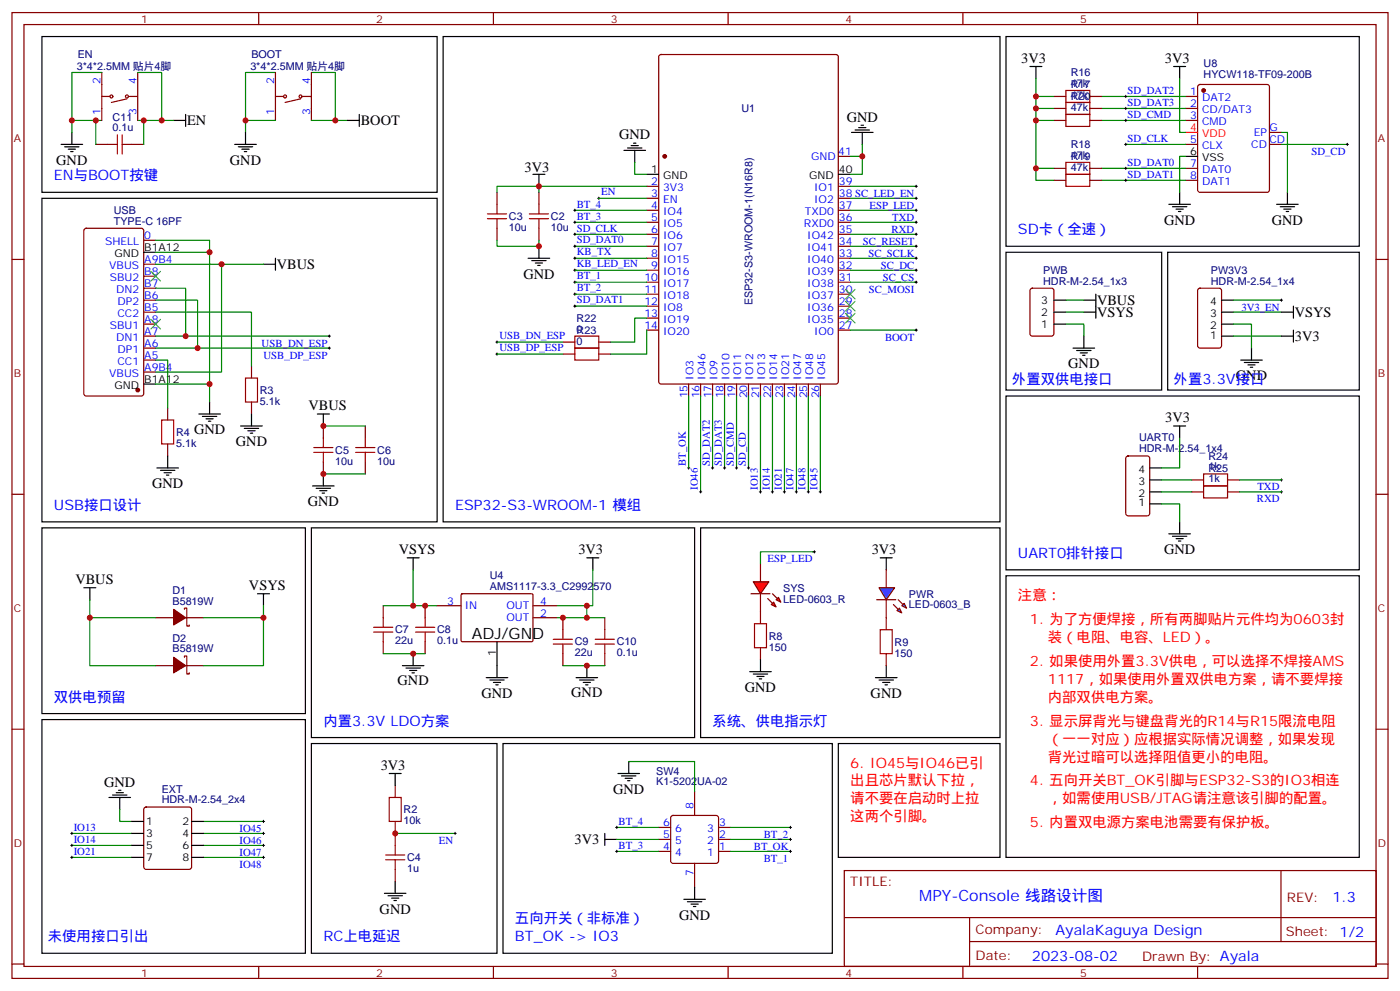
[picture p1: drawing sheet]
<svg xmlns="http://www.w3.org/2000/svg" width="412mm" height="292mm" viewBox="0 0 412 292" stroke-linecap="round" stroke-linejoin="round" font-family="sans-serif">
<g fill="none" stroke="#870000" stroke-width=".35">
<path d="M3.5 3.7h405.4v284.3h-405.4zM7.1 7.2h398.2v277.3h-398.2zM76.2 3.7v3.5M145.3 3.7v3.5M194.3 16.3l.4-.2h51.5l.7 .4v95.9l-.4 .6-51.8 .1-.6-.5-.1-95.8zM214.5 3.7v3.5M283.6 3.7v3.5M352.8 3.7v3.5M30 21.3v14.2M30 28.4h2.5M37.4 29.1l-4.6 1.1M38.1 28.4h2.5"/>
<path d="M40.6 21.3v14.2M81.1 28.4h2.5M81.1 21.3v14.2M88.5 29.1l-4.5 1.1M89.3 28.4h2.4M91.7 21.3v14.2M146.4 56.6v3.5M158.7 56.6v3.5M190.5 54.9h3.5M190.5 58.4h3.5M246.9 54.9h3.6M246.9 58.4h3.6"/>
<path d="M246.9 46h3.6M3.5 76.4h3.6M24.9 67.4l.5-.2h16.2l.7 .4v48.3l-.4 .6-16.5 .1-.7-.5v-48.2zM42.3 77.8h3.6M42.3 70.7h3.6M146.4 67.2v3.5M158.7 67.2v3.5M190.5 61.9h3.5M190.5 65.4h3.5M190.5 69h3.5M190.5 72.5h3.5M190.5 76h3.5"/>
<path d="M190.5 79.6h3.5M246.9 61.9h3.6M246.9 65.4h3.6M246.9 69h3.6M246.9 72.5h3.6M246.9 76h3.6M246.9 79.6h3.6M405.3 76.4h3.6M42.3 99h3.6M42.3 95.4h3.6M42.3 91.9h3.6M42.3 88.4h3.6"/>
<path d="M42.3 84.8h3.6M42.3 81.3h3.6M190.5 83.1h3.5M190.5 86.6h3.5M190.5 90.1h3.5M190.5 93.7h3.5M190.5 97.2h3.5M246.9 83.1h3.6M246.9 86.6h3.6M246.9 90.1h3.6M246.9 93.7h3.6M246.9 97.2h3.6"/>
<path d="M303.6 85l.5-.2h5.6l.7 .5v12.9l-.4 .7-5.9 .1-.7-.5v-13zM353 85l.5-.2h5.6l.7 .5v16.5l-.4 .6-5.9 .1-.7-.5v-16.5zM42.3 109.5h3.6M42.3 106h3.6M42.3 102.5h3.6M74.1 107.8v3.5M74.1 118.4v3.5M202.8 113.1v3.5M206.4 113.1v3.5M209.9 113.1v3.5M213.4 113.1v3.5M217 113.1v3.5"/>
<path d="M220.5 113.1v3.5M224 113.1v3.5M227.5 113.1v3.5M231.1 113.1v3.5M234.6 113.1v3.5M238.1 113.1v3.5M241.7 113.1v3.5M49.4 120.1v3.5M49.4 130.7v3.5M331.8 134.4l.5-.2h5.7l.6 .5 .1 16.5-.5 .6-5.9 .1-.6-.5-.1-16.5zM3.5 145.5h3.6M405.3 145.5h3.6"/>
<path d="M54.3 179.4v-.4h.7v5.3h.7v-.3M128.8 178.3h7M135.9 175l.3-.2h20.6l.2 .4-.1 13.5-.3 .2h-20.6l-.2-.3zM157 178.3h7M45.9 181.9h5.3M45.9 196h5.3M54.3 193.5v-.4h.7v5.3h.7v-.3M54.7 181.9h5.3M54.7 196h5.3M157 181.9h7M261.1 181.9v3.5M261.1 192.4v3.6"/>
<path d="M3.5 214.7h3.6M405.3 214.7h3.6M116.4 231.2v3.6M116.4 241.8v7.1M116.4 255.9v3.6M248.7 256.3h156.6v28.2h-156.6zM377.3 256.3v20.9M248.7 270.1h156.5M285.6 277.2h119.6M285.6 270.1v14.2M3.5 283.8h3.6M76.2 284.5v3.5"/>
<path d="M145.3 284.5v3.5M214.5 284.5v3.5M283.6 284.5v3.5M352.8 284.5v3.5M405.3 283.8h3.6"/>
<circle cx="32.8" cy="28.4" r=".44"/>
<circle cx="37.4" cy="28.4" r=".44"/>
<circle cx="84" cy="28.4" r=".44"/>
<circle cx="88.5" cy="28.4" r=".44"/>
</g>
<g fill="#870000" stroke="#870000" stroke-width=".35">
<path d="M51.2 179.4l3.5 2.5-3.5 2.1z"/>
<path d="M51.2 193.5l3.5 2.5-3.5 2.1z"/>
<circle cx="195.8" cy="46" r=".53"/>
<circle cx="40.6" cy="114.8" r=".53"/>
</g>
<g fill="none" stroke="#000" stroke-width=".35">
<path d="M21.2 39v3.5M51.2 35.5h3.5M54.7 33.7v3.5M72.3 39v3.5M102.3 35.5h3.5M105.8 33.7v3.5M250.8 39h6.4M251.9 38.3h4.2M252.9 37.6h2.2M253.6 36.9h.8M254 39v3.5M18 42.5h6.3"/>
<path d="M19 43.2h4.3M20.1 43.9h2.1M20.8 44.6h.7M69.1 42.5h6.4M70.2 43.2h4.2M71.3 43.9h2.1M72 44.6h.7M157 51.3h3.5M158.7 51.3v3.6M183.8 44.3h6.3M184.9 43.6h4.2M185.9 42.9h2.1"/>
<path d="M186.6 42.2h.7M187 44.3v3.5M190.5 51.3h3.5M246.9 51.3h3.6M42.3 74.3h3.6M77.6 77.8h3.5M81.1 76v3.6M155.6 76h6.3M156.6 76.7h4.3M157.7 77.4h2.1M158.4 78.1h.7M158.7 72.5v3.5"/>
<path d="M310.4 95.4h3.6M310.4 91.9h3.6M310.4 88.4h3.6M319.3 91.9h3.5M319.3 88.4h3.5M319.3 99v3.5M322.8 86.6v7.1M359.8 99h3.6M359.8 95.4h3.6M359.8 91.9h3.6M359.8 88.4h3.6M377.5 99h3.5"/>
<path d="M377.5 91.9h3.5M381 90.1v3.6M381 97.2v3.5M42.3 113.1h3.6M61.7 118.4v3.5M316.1 102.5h6.3M317.1 103.2h4.3M318.2 103.9h2.1M318.9 104.6h.7M365.5 106h6.3M366.5 106.7h4.3M367.6 107.4h2.1"/>
<path d="M368.3 108.1h.7M368.7 102.5v3.5M46.2 137.8h6.4M47.3 138.5h4.2M48.3 139.2h2.1M49 139.9h.7M49.4 134.2v3.6M58.6 121.9h6.3M59.6 122.6h4.3M60.7 123.3h2.1M61.4 124h.7M70.9 125.4h6.4"/>
<path d="M72 126.1h4.2M73 126.8h2.1M73.7 127.5h.7M74.1 121.9v3.5M338.7 137.8h3.5M345.7 125.4h3.5M347.5 125.4v3.5M338.7 148.3h3.5M338.7 144.8h3.5M338.7 141.3h3.5M344.3 157.2h6.4M345.4 157.9h4.2"/>
<path d="M346.4 158.6h2.1M347.1 159.3h.7M347.5 153.6v3.6M24.7 173h3.5M26.5 173v3.6M75.8 174.8h3.6M77.6 174.8v3.5M119.9 164.2h3.6M121.7 164.2v3.5M172.9 164.2h3.5M174.6 164.2v3.5M259.3 164.2h3.5"/>
<path d="M261.1 164.2v3.5M143.2 199.5h6.4M146.4 188.9v10.6M257.9 199.5h6.3M261.1 196v3.5M144.3 200.2h4.2M145.3 200.9h2.2M146 201.6h.8M258.9 200.2h4.3M260 200.9h2.1M260.7 201.6h.7M114.7 227.7h3.5"/>
<path d="M116.4 227.7v3.5M116.4 259.5v3.5M113.2 263h6.4M114.3 263.7h4.2M115.4 264.4h2.1M116.1 265.1h.7"/>
</g>
<g fill="none" stroke="#008700" stroke-width=".35">
<path d="M30 35.5h-8.8v3.5M30 21.3h-8.8v14.2M40.6 21.3h7v14.2M40.6 35.5h10.6M81.1 21.3h-8.8v14.2M81.1 35.5h-8.8v3.5M91.7 21.3h7.1v14.2M91.7 35.5h10.6M158.7 54.9v1.7M176.4 58.4h14.1M187 47.8v3.5h3.5M250.5 46h3.5"/>
<path d="M254 42.5v8.8h-3.5M45.9 70.7h15.8v42.4M45.9 74.3h15.8M45.9 77.8h31.7M65.3 77.8v31.7h-19.4M146.4 70.7v1.8h12.3v-1.8M169.3 76h21.2M169.3 79.6h21.2M250.5 61.9h19.4M250.5 65.4h19.4M45.9 84.8h8.8v14.2h-8.8M45.9 88.4h12.3v14.1h-12.3"/>
<path d="M45.9 91.9h28.2v15.9M54.7 99h42.3M250.5 97.2h19.4M314 95.4h5.3v3.6M314 88.4h5.3M314 91.9h5.3M363.4 95.4h5.3v7.1M363.4 99h14.1M363.4 88.4h14.1M363.4 91.9h14.1M45.9 113.1h15.8v5.3M45.9 106h3.5v14.1"/>
<path d="M58.2 102.5h38.8M347.5 128.9v8.9h-5.3M342.2 148.3h5.3v5.3M26.5 176.6v5.3h19.4M77.6 178.3v3.6h-17.6M121.7 167.7v10.6h7.1M172.9 178.3v3.6h-8.9M174.6 167.7v10.6h-10.6M26.5 181.9v14.1h19.4M77.6 181.9v14.1h-17.6M116.4 245.4h17.7"/>
</g>
<path d="M44.4 79.9l2.9 2.8M47.3 79.9l-2.9 2.8M44.4 94l2.9 2.8M47.3 94l-2.9 2.8" fill="none" stroke="#3c3" stroke-width=".35"/>
<g fill="none" stroke="#a10000" stroke-width=".35">
<path d="M143.6 64.4h5.6M143.6 63h5.6M146.4 60.1v2.9M146.4 64.4v2.8M155.9 64.4h5.7M155.9 63h5.7M158.7 60.1v2.9M158.7 64.4v2.8M72.3 111.3h3.5v7.1h-3.5zM47.6 123.6h3.6v7.1h-3.6zM259.3 185.4h3.5v7h-3.5zM114.7 234.8h3.5v7h-3.5z"/>
<path d="M113.6 251.7h5.6M113.6 253.1h5.6M116.4 248.9v2.8M116.4 253.1v2.8"/>
</g>
<g fill="none" stroke="#000" stroke-width=".29">
<path d="M176 58.4h.7M176.4 58v.7M169 76h.7M169 79.6h.7M169.3 75.7v.7M169.3 79.2v.7M269.5 61.9h.7M269.5 65.4h.7M269.9 61.6v.7M269.9 65.1v.7M96.7 99h.7M97 98.6v.7"/>
<path d="M269.5 97.2h.7M269.9 96.8v.7M377.1 88.4h.7M377.5 88v.7M96.7 102.5h.7M97 102.1v.7M146 100.7h.8M146 104.2h.8M146.4 100.4v.7M146.4 103.9v.7M377.1 144.8h.7M377.1 141.3h.7"/>
<path d="M377.5 140.9v.7M377.5 144.5v.7M133.7 245.4h.7M134.1 245v.7"/>
</g>
<g fill="#f00" stroke="#870000" stroke-width=".35">
<path d="M221.9 171.3h4.6l-2.5 3.5z"/>
<path d="M221.2 174.8h5.6z"/>
</g>
<g fill="#870000" stroke="#870000" stroke-width=".35">
<path d="M227.5 174.8l1.5 1.4z"/>
<path d="M226.1 176.2l1.4 1.4z"/>
</g>
<g fill="#f00" stroke="#870000" stroke-width=".35">
<path d="M228.6 176.6l.7-.7 .7 1.4z"/>
<path d="M227.2 178l.7-.7 .7 1.4z"/>
</g>
<path d="M224 166v5.3M224 174.8v8.8M224 190.7v3.5" fill="none" stroke="#870000" stroke-width=".35"/>
<path d="M222.2 183.6h3.6v7.1h-3.6z" fill="none" stroke="#a10000" stroke-width=".35"/>
<path d="M220.8 197.7h6.4M221.9 198.4h4.2M223 199.1h2.1M223.7 199.8h.7M224 194.2v3.5" fill="none" stroke="#000" stroke-width=".35"/>
<path d="M250.5 58.4h19.4M239.9 162.5h-15.9v3.5" fill="none" stroke="#008700" stroke-width=".35"/>
<path d="M269.5 58.4h.7M269.9 58v.7M239.5 162.5h.7M239.9 162.1v.7" fill="none" stroke="#000" stroke-width=".29"/>
<path d="M258.9 173h4.6l-2.4 3.6z" fill="#09f" stroke="#870000" stroke-width=".35"/>
<path d="M258.2 176.6h5.7z" fill="#f00" stroke="#870000" stroke-width=".35"/>
<g fill="#870000" stroke="#870000" stroke-width=".35">
<path d="M264.6 176.6l1.4 1.4z"/>
<path d="M263.2 178l1.4 1.4z"/>
</g>
<g fill="#09f" stroke="#870000" stroke-width=".35">
<path d="M265.6 178.3l.7-.7 .8 1.4z"/>
<path d="M264.2 179.7l.7-.7 .7 1.4z"/>
</g>
<g fill="none" stroke="#870000" stroke-width=".35">
<path d="M310.4 28.4h3.6M310.4 31.9h3.6M310.4 35.5h3.6M321 28.4h3.6M321 31.9h3.6M321 35.5h3.6M349.2 28.4h3.6M349.2 31.9h3.6M349.2 35.5h3.6M353 25.1l.5-.2h19.7l.7 .4v30.6l-.4 .7h-20l-.7-.4v-30.6zM373.9 39h3.6M28.2 42.5h3.5"/>
<path d="M38.8 42.5h3.5M310.4 49.6h3.6M310.4 53.1h3.6M321 49.6h3.6M321 53.1h3.6M349.2 42.5h3.6M349.2 49.6h3.6M349.2 53.1h3.6M373.9 42.5h3.6M165.8 100.7h3.5M165.8 104.2h3.5M176.4 100.7h3.5"/>
<path d="M176.4 104.2h3.5M95.2 125.4v3.5M95.2 136v3.5M107.6 125.4v3.5M107.6 136v3.5M351 141.3h3.5M351 144.8h3.5M361.6 141.3h3.5M361.6 144.8h3.5M112.9 178.3v3.6M125.2 178.3v3.6M261.1 167.7v5.3"/>
<path d="M261.1 176.6v5.3M112.9 188.9v3.5M125.2 188.9v3.5M165.8 181.9v3.5M165.8 192.4v3.6M178.2 181.9v3.5M178.2 192.4v3.6M42.6 237.8l.4-.2h12.7l.5 .2 .2 .5v16.9l-.2 .5-.5 .2h-12.7l-.5-.2-.2-.5v-16.9zM204.6 233v7.1M194 250.6h3.6M194 247.1h3.6M194 243.6h3.6"/>
<path d="M197.8 240.3l.5-.2h12.7l.5 .2 .2 .5v12.7l-.3 .5-.4 .2h-12.7l-.5-.3-.2-.4v-12.7zM204.6 254.2v7M211.7 250.6h3.5M211.7 247.1h3.5M211.7 243.6h3.5"/>
</g>
<g fill="none" stroke="#008700" stroke-width=".35">
<path d="M28.2 35.5v7M42.3 35.5v7M305.2 23.1v30h5.2M305.2 35.5h5.2M305.2 31.9h5.2M305.2 28.4h5.2M324.6 31.9h24.6M324.6 28.4h24.6M324.6 35.5h24.6M347.5 23.1v15.9h1.7M377.5 39h1.7v17.6M190.5 54.9h-44.1v1.7"/>
<path d="M250.5 54.9h19.4M305.2 49.6h5.2M324.6 49.6h24.6M324.6 53.1h24.6M331.6 42.5h17.6M349.2 46h-1.7v10.6M377.5 42.5h19.4M169.3 72.5h21.2M169.3 69h21.2M169.3 61.9h21.2M169.3 65.4h21.2M250.5 72.5h19.4"/>
<path d="M250.5 79.6h19.4M250.5 76h19.4M250.5 69h19.4M169.3 83.1h21.2M169.3 86.6h21.2M169.3 90.1h21.2M190.5 97.2v7h-10.6M190.5 93.7h-3.5v7h-7.1M250.5 83.1h19.4M146.4 100.7h19.4M146.4 104.2h19.4M202.8 116.6v21.2"/>
<path d="M206.4 116.6v28.2M209.9 116.6v21.2M213.4 116.6v21.2M217 116.6v21.2M220.5 116.6v21.2M224 116.6v28.2M227.5 116.6v28.2M231.1 116.6v28.2M234.6 116.6v28.2M238.1 116.6v28.2M241.7 116.6v28.2M95.2 125.4h12.4"/>
<path d="M95.2 139.5h12.4M342.2 144.8h8.8M342.2 141.3h8.8M365.1 144.8h12.4M365.1 141.3h12.4M112.9 178.3h8.8M112.9 192.4h12.3M165.8 196h12.4M172.9 181.9h5.3M35.3 238.3v3.5h3.5M185.2 224.2h19.4v8.8M21.2 245.4h17.6"/>
<path d="M21.2 248.9h17.6M21.2 252.4h17.6M60 245.4h17.6M60 248.9h17.6M60 252.4h17.6M60 241.8h17.6M181.7 247.1h12.3M181.7 243.6h12.3M181.7 250.6h12.3M215.2 247.1h17.6M215.2 243.6h17.6M215.2 250.6h17.6"/>
</g>
<g fill="none" stroke="#000" stroke-width=".29">
<path d="M331.3 35.5h.7M331.3 28.4h.7M331.3 31.9h.7M331.6 28v.8M331.6 31.6v.7M331.6 35.1v.7M269.5 54.9h.7M269.9 54.5v.7M331.3 42.5h.7M331.3 49.6h.7M331.3 53.1h.7M331.6 42.2v.7"/>
<path d="M331.6 49.2v.7M331.6 52.7v.7M396.5 42.5h.7M396.9 42.2v.7M169 72.5h.7M169 69h.7M169 65.4h.7M169 61.9h.7M169.3 61.6v.7M169.3 65.1v.7M169.3 68.6v.7M169.3 72.1v.7"/>
<path d="M269.5 72.5h.7M269.5 79.6h.7M269.5 76h.7M269.5 69h.7M269.9 68.6v.7M269.9 72.1v.7M269.9 75.7v.7M269.9 79.2v.7M169 83.1h.7M169 86.6h.7M169 90.1h.7M169.3 82.7v.7"/>
<path d="M169.3 86.3v.7M169.3 89.8v.7M269.5 83.1h.7M269.9 82.7v.7M202.5 137.8h.7M202.8 137.4v.7M209.5 137.8h.8M209.9 137.4v.7M213.1 137.8h.7M213.4 137.4v.7M216.6 137.8h.7M217 137.4v.7"/>
<path d="M220.1 137.8h.7M220.5 137.4v.7M206 144.8h.7M206.4 144.5v.7M223.7 144.8h.7M224 144.5v.7M227.2 144.8h.7M227.5 144.5v.7M230.7 144.8h.7M231.1 144.5v.7M234.2 144.8h.7M234.6 144.5v.7"/>
<path d="M237.8 144.8h.7M238.1 144.5v.7M241.3 144.8h.7M241.7 144.5v.7M20.8 245.4h.7M20.8 248.9h.7M20.8 252.4h.7M21.2 245v.7M21.2 248.5v.7M21.2 252.1v.7M77.3 245.4h.7M77.3 248.9h.7"/>
<path d="M77.3 252.4h.7M77.3 241.8h.7M77.6 241.5v.7M77.6 245v.7M77.6 248.5v.7M77.6 252.1v.7M181.3 250.6h.7M181.3 243.6h.7M181.7 243.2v.7M181.7 250.3v.7M232.5 247.1h.7M232.5 250.6h.7"/>
<path d="M232.5 243.6h.7M232.8 243.2v.7M232.8 246.8v.7M232.8 250.3v.7"/>
</g>
<path d="M249.1 85.2l2.8 2.8M249.1 92.3l2.8 2.8M249.1 88.7l2.8 2.8M251.9 85.2l-2.8 2.8M251.9 92.3l-2.8 2.8M251.9 88.7l-2.8 2.8" fill="none" stroke="#3c3" stroke-width=".35"/>
<g fill="none" stroke="#000" stroke-width=".35">
<path d="M12.3 10.8h116.5v45.8h-116.5zM130.5 10.8h164.1v142.8h-164.1zM296.3 10.8h104.1v61.7h-104.1zM303.4 19.6h3.5M305.2 19.6v3.5M345.7 19.6h3.5M347.5 19.6v3.5M12.3 58.4h116.5v95.2h-116.5zM347.5 56.6v3.5M349.2 46h3.6M379.2 56.6v3.5M296.3 74.3h45.9v40.5h-45.9z"/>
<path d="M344 74.3h56.4v40.5h-56.4zM344.3 60.1h6.4M345.4 60.9h4.2M346.4 61.6h2.1M347.1 62.3h.7M376.1 60.1h6.3M377.1 60.9h4.3M378.2 61.6h2.1M378.9 62.3h.7M296.3 116.6h104.1v51.1h-104.1zM93.5 121.9h3.5M95.2 121.9v3.5"/>
<path d="M95.2 139.5v3.6M12.3 155.4h77.7v54.7h-77.7zM91.7 155.4h112.9v61.7h-112.9zM92.1 143.1h6.3M93.1 143.8h4.3M94.2 144.5h2.1M94.9 145.2h.7M206.4 155.4h88.2v61.7h-88.2zM296.3 169.5h104.1v82.9h-104.1zM118.5 196h6.4M119.6 196.7h4.2M120.6 197.4h2.2"/>
<path d="M121.4 198.1h.7M121.7 192.4v3.6M169.7 199.5h6.3M172.9 196v3.5M12.3 211.8h77.7v68.8h-77.7zM91.7 218.9h54.7v61.7h-54.7zM148.2 218.9h97v61.7h-97zM170.7 200.2h4.3M171.8 200.9h2.1M172.5 201.6h.7M246.9 218.9h47.7v33.5h-47.7zM32.1 234.8h6.4"/>
<path d="M33.2 234.1h4.2M34.2 233.4h2.1M34.9 232.7h.7M35.3 234.8v3.5M182 227.7h6.4M183.1 228.4h4.2M184.1 229.1h2.2M184.9 229.8h.7M185.2 224.2v3.5M38.8 241.8h3.5M38.8 245.4h3.5M38.8 248.9h3.5"/>
<path d="M38.8 252.4h3.5M56.4 241.8h3.6M56.4 245.4h3.6M56.4 248.9h3.6M56.4 252.4h3.6M178.2 247.1h3.5M178.2 245.4v3.5M201.4 264.8h6.4M202.5 265.5h4.2M203.6 266.2h2.1M204.3 266.9h.7M204.6 261.2v3.6"/>
</g>
<circle cx="354.5" cy="26.6" r=".53" fill="#870000" stroke="#870000" stroke-width=".35"/>
<path d="M349.2 39h3.6" fill="none" stroke="#f00" stroke-width=".35"/>
<g fill="none" stroke="#a10000" stroke-width=".35">
<path d="M34.6 39.7v5.6M36 39.7v5.6M314 26.6h7v3.6h-7zM314 30.2h7v3.5h-7zM314 33.7h7v3.5h-7zM31.7 42.5h2.9M36 42.5h2.8M314 47.8h7v3.5h-7zM314 51.3h7v3.6h-7zM169.3 99h7.1v3.5h-7.1zM169.3 102.5h7.1v3.5h-7.1zM92.4 133.2h5.7"/>
<path d="M92.4 131.8h5.7M95.2 128.9v2.9M95.2 133.2v2.8M104.8 133.2h5.6M104.8 131.8h5.6M107.6 128.9v2.9M107.6 133.2v2.8M354.5 139.5h7.1v3.6h-7.1zM354.5 143.1h7.1v3.5h-7.1zM110.1 186.1h5.6M110.1 184.7h5.6M112.9 181.9v2.8"/>
<path d="M112.9 186.1v2.8M122.4 186.1h5.7M122.4 184.7h5.7M125.2 181.9v2.8M125.2 186.1v2.8M163 189.6h5.6M163 188.2h5.6M165.8 185.4v2.8M165.8 189.6v2.8M175.3 189.6h5.7M175.3 188.2h5.7M178.2 185.4v2.8"/>
<path d="M178.2 189.6v2.8"/>
</g>
<g fill="#c00">
<circle cx="254" cy="46" r=".88"/>
<circle cx="47.6" cy="35.5" r=".88"/>
<circle cx="61.7" cy="113.1" r=".88"/>
<circle cx="65.3" cy="77.8" r=".88"/>
<circle cx="58.2" cy="102.5" r=".88"/>
<circle cx="21.2" cy="35.5" r=".88"/>
<circle cx="72.3" cy="35.5" r=".88"/>
<circle cx="98.8" cy="35.5" r=".88"/>
<circle cx="172.9" cy="178.3" r=".88"/>
<circle cx="61.7" cy="74.3" r=".88"/>
<circle cx="54.7" cy="99" r=".88"/>
<circle cx="77.6" cy="181.9" r=".88"/>
<circle cx="26.5" cy="181.9" r=".88"/>
<circle cx="116.4" cy="245.4" r=".88"/>
<circle cx="158.8" cy="72.5" r=".88"/>
<circle cx="305.2" cy="49.6" r=".88"/>
<circle cx="305.2" cy="35.5" r=".88"/>
<circle cx="305.2" cy="31.9" r=".88"/>
<circle cx="305.2" cy="28.4" r=".88"/>
<circle cx="95.3" cy="139.5" r=".88"/>
<circle cx="125.2" cy="178.3" r=".88"/>
<circle cx="165.8" cy="181.9" r=".88"/>
<circle cx="172.9" cy="181.9" r=".88"/>
<circle cx="121.7" cy="178.3" r=".88"/>
<circle cx="121.7" cy="192.4" r=".88"/>
<circle cx="172.9" cy="196" r=".88"/>
<circle cx="42.3" cy="35.5" r=".88"/>
<circle cx="28.2" cy="35.5" r=".88"/>
<circle cx="95.3" cy="125.4" r=".88"/>
<circle cx="158.8" cy="54.9" r=".88"/>
</g>
<text font-size="4.6" x="139" y="188.2">ADJ/GND</text>
<text font-size="4.6" fill="#00f" x="270.8" y="265.3">MPY-Console 线路设计图</text>
<g font-size="4.2">
<text x="300.8" y="18.5">3V3</text>
<text x="343.1" y="18.5">3V3</text>
<text x="249.4" y="35.8">GND</text>
<text x="55.1" y="36.8">EN</text>
<text x="106.3" y="36.8">BOOT</text>
<text x="182.4" y="41.1">GND</text>
<text x="16.6" y="48.5">GND</text>
<text x="67.7" y="48.5">GND</text>
<text x="154.5" y="50.6">3V3</text>
<text x="342.9" y="66.2">GND</text>
<text x="374.6" y="66.2">GND</text>
<text x="81.6" y="79.2">VBUS</text>
<text x="154.2" y="82">GND</text>
<text x="323.1" y="89.8">VBUS</text>
<text x="323.1" y="93.3">VSYS</text>
<text x="381.4" y="93.3">VSYS</text>
<text x="381.4" y="100.3">3V3</text>
<text x="314.7" y="108.5">GND</text>
<text x="364.1" y="112">GND</text>
<text x="90.9" y="120.8">VBUS</text>
<text x="343.2" y="124.4">3V3</text>
<text x="57.1" y="127.9">GND</text>
<text x="69.5" y="131.4">GND</text>
<text x="44.8" y="143.8">GND</text>
<text x="90.7" y="149">GND</text>
<text x="117.4" y="163.2">VSYS</text>
<text x="170.4" y="163.2">3V3</text>
<text x="256.8" y="163.2">3V3</text>
<text x="342.9" y="163.2">GND</text>
<text x="22.2" y="172">VBUS</text>
<text x="73.3" y="173.7">VSYS</text>
<text x="117.1" y="201.6">GND</text>
<text x="219.4" y="203.7">GND</text>
<text x="141.8" y="205.5">GND</text>
<text x="168.3" y="205.1">GND</text>
<text x="256.5" y="205.5">GND</text>
<text x="112.2" y="226.7">3V3</text>
<text x="30.7" y="231.6">GND</text>
<text x="180.6" y="233.8">GND</text>
<text x="169.3" y="248.6">3V3</text>
<text x="111.8" y="269">GND</text>
<text x="200" y="270.8">GND</text>
</g>
<g font-size="4.2" fill="#00f">
<text x="15.9" y="53.1">EN与BOOT按键</text>
<text x="299.9" y="69">SD卡（全速）</text>
<text x="298.1" y="113.1">外置双供电接口</text>
<text x="345.7" y="113.1">外置3.3V接口</text>
<text x="15.9" y="150.1">USB接口设计</text>
<text x="134.1" y="150.1">ESP32-S3-WROOM-1 模组</text>
<text x="299.9" y="164.2">UART0排针接口</text>
<text x="15.9" y="206.6">双供电预留</text>
<text x="95.2" y="213.6">内置3.3V LDO方案</text>
<text x="209.9" y="213.6">系统、供电指示灯</text>
<text x="392.5" y="265.6">1.3</text>
<text x="151.7" y="271.8">五向开关（非标准）</text>
<text x="310.9" y="275.1">AyalaKaguya Design</text>
<text x="14.1" y="277.1">未使用接口引出</text>
<text x="95.2" y="277.1">RC上电延迟</text>
<text x="151.7" y="277.1">BT_OK -&gt; IO3</text>
<text x="304" y="282.9">2023-08-02</text>
</g>
<g font-size="4.2" fill="#f00">
<text x="299.9" y="176.6">注意：</text>
<text x="303.4" y="183.6">1. 为了方便焊接，所有两脚贴片元件均为0603封</text>
<text x="308.7" y="188.9">装（电阻、电容、LED）。</text>
<text x="303.4" y="196">2. 如果使用外置3.3V供电，可以选择不焊接AMS</text>
<text x="308.7" y="201.3">1117，如果使用外置双供电方案，请不要焊接</text>
<text x="308.7" y="206.6">内部双供电方案。</text>
<text x="303.4" y="213.6">3. 显示屏背光与键盘背光的R14与R15限流电阻</text>
<text x="308.7" y="218.9">（一一对应）应根据实际情况调整，如果发现</text>
<text x="250.5" y="226">6. IO45与IO46已引</text>
<text x="308.7" y="224.2">背光过暗可以选择阻值更小的电阻。</text>
<text x="250.5" y="231.2">出且芯片默认下拉，</text>
<text x="303.4" y="231.2">4. 五向开关BT_OK引脚与ESP32-S3的IO3相连</text>
<text x="250.5" y="236.5">请不要在启动时上拉</text>
<text x="308.7" y="236.5">，如需使用USB/JTAG请注意该引脚的配置。</text>
<text x="250.5" y="241.8">这两个引脚。</text>
<text x="303.4" y="243.6">5. 内置双电源方案电池需要有保护板。</text>
</g>
<g font-size="3.9" fill="#800">
<text x="250.5" y="260.9">TITLE:</text>
<text x="379.1" y="265.6">REV:</text>
<text x="287.4" y="275.1">Company:</text>
<text x="378.7" y="275.7">Sheet: 1/2</text>
<text x="287.4" y="282.8">Date:</text>
<text x="336.4" y="282.8">Drawn By: Ayala</text>
</g>
<g font-size="3.2" fill="#800">
<text x="41.6" y="6.7">1</text>
<text x="110.8" y="6.7">2</text>
<text x="179.9" y="6.7">3</text>
<text x="249.1" y="6.7">4</text>
<text x="318.2" y="6.7">5</text>
<text x="4.1" y="41.8">A</text>
<text x="405.9" y="41.8">A</text>
<text x="4.1" y="110.9">B</text>
<text x="405.9" y="110.9">B</text>
<text x="4.1" y="180.1">C</text>
<text x="405.9" y="180.1">C</text>
<text x="4.1" y="249.2">D</text>
<text x="405.9" y="249.2">D</text>
<text x="41.6" y="287.5">1</text>
<text x="110.8" y="287.5">2</text>
<text x="179.9" y="287.5">3</text>
<text x="249.1" y="287.5">4</text>
<text x="318.2" y="287.5">5</text>
</g>
<g font-size="3.2" fill="#000080">
<text x="22.9" y="17.2">EN</text>
<text x="74" y="17.2">BOOT</text>
<text x="22.6" y="20.7">3*4*2.5MM 贴片4脚</text>
<text x="73.7" y="20.7">3*4*2.5MM 贴片4脚</text>
<text x="315.4" y="22.5">R16</text>
<text x="354.5" y="23.1">HYCW118-TF09-200B</text>
<text x="354.5" y="19.6">U8</text>
<text x="315.4" y="25.6">47k</text>
<text x="315.4" y="29.1">47k</text>
<text x="315.4" y="26">R17</text>
<text x="315.4" y="29.5">R20</text>
<text x="33.2" y="35.5">C11</text>
<text x="218.4" y="33.1">U1</text>
<text x="315.4" y="32.6">47k</text>
<text x="33.2" y="38.6">0.1u</text>
<text x="315.4" y="46.7">47k</text>
<text x="315.4" y="43.6">R18</text>
<text x="315.4" y="47.1">R19</text>
<text x="315.4" y="50.3">47k</text>
<text x="33.5" y="62.9">USB</text>
<text x="149.9" y="64.9">C3</text>
<text x="162.3" y="64.9">C2</text>
<text x="33.5" y="66.1">TYPE-C 16PF</text>
<text x="149.9" y="68">10u</text>
<text x="162.3" y="68">10u</text>
<text x="307.3" y="83.8">HDR-M-2.54_1x3</text>
<text x="307.3" y="80.6">PWB</text>
<text x="356.7" y="83.8">HDR-M-2.54_1x4</text>
<text x="356.7" y="80.6">PW3V3</text>
<text x="221.6" y="89.9" transform="rotate(-90 221.6 89.9)">ESP32-S3-WROOM-1(N16R8)</text>
<text x="169.8" y="94.7">R22</text>
<text x="169.8" y="97.9">0</text>
<text x="169.8" y="101.4">0</text>
<text x="169.8" y="98.2">R23</text>
<text x="76.6" y="119.1">5.1k</text>
<text x="76.6" y="116">R3</text>
<text x="51.9" y="131.5">5.1k</text>
<text x="51.9" y="128.4">R4</text>
<text x="335.5" y="129.9">UART0</text>
<text x="98.8" y="136.8">10u</text>
<text x="98.8" y="133.6">C5</text>
<text x="111.1" y="136.8">10u</text>
<text x="111.1" y="133.6">C6</text>
<text x="335.5" y="133.2">HDR-M-2.54_1x4</text>
<text x="356" y="135.3">R24</text>
<text x="356" y="138.5">1k</text>
<text x="356" y="142">1k</text>
<text x="356" y="138.8">R25</text>
<text x="144.3" y="173.6">AMS1117-3.3_C2992570</text>
<text x="144.3" y="170.4">U4</text>
<text x="50.8" y="178">B5819W</text>
<text x="50.8" y="174.8">D1</text>
<text x="230.7" y="177.4">LED-0603_R</text>
<text x="230.7" y="174.2">SYS</text>
<text x="267.8" y="179.1">LED-0603_B</text>
<text x="267.8" y="176">PWR</text>
<text x="50.8" y="188.9">D2</text>
<text x="116.4" y="189.7">22u</text>
<text x="116.4" y="186.5">C7</text>
<text x="128.8" y="189.7">0.1u</text>
<text x="128.8" y="186.5">C8</text>
<text x="169.3" y="190">C9</text>
<text x="181.7" y="190">C10</text>
<text x="226.5" y="191.5">150</text>
<text x="226.5" y="188.3">R8</text>
<text x="263.5" y="190">R9</text>
<text x="50.8" y="192.1">B5819W</text>
<text x="169.3" y="193.2">22u</text>
<text x="181.7" y="193.2">0.1u</text>
<text x="263.5" y="193.3">150</text>
<text x="47.6" y="233.4">EXT</text>
<text x="193.3" y="231.2">K1-5202UA-02</text>
<text x="193.3" y="228.1">SW4</text>
<text x="47.6" y="236.5">HDR-M-2.54_2x4</text>
<text x="118.9" y="239.4">R2</text>
<text x="118.9" y="242.5">10k</text>
<text x="119.9" y="256.6">1u</text>
<text x="119.9" y="253.5">C4</text>
</g>
<g font-size="3.2" fill="#00f">
<text x="29.6" y="24.9" transform="rotate(-90 29.6 24.9)">2</text>
<text x="40.2" y="24.9" transform="rotate(-90 40.2 24.9)">4</text>
<text x="80.8" y="24.9" transform="rotate(-90 80.8 24.9)">2</text>
<text x="91.4" y="24.9" transform="rotate(-90 91.4 24.9)">4</text>
<text x="332.2" y="27.6">SD_DAT2</text>
<text x="350.6" y="28">1</text>
<text x="354.1" y="29.8">DAT2</text>
<text x="29.6" y="33.9" transform="rotate(-90 29.6 33.9)">1</text>
<text x="40.2" y="33.9" transform="rotate(-90 40.2 33.9)">3</text>
<text x="80.8" y="33.9" transform="rotate(-90 80.8 33.9)">1</text>
<text x="91.4" y="33.9" transform="rotate(-90 91.4 33.9)">3</text>
<text x="332.2" y="34.6">SD_CMD</text>
<text x="332.2" y="31.1">SD_DAT3</text>
<text x="350.6" y="31.6">2</text>
<text x="350.6" y="35.1">3</text>
<text x="354.1" y="33.3">CD/DAT3</text>
<text x="332.2" y="41.7">SD_CLK</text>
<text x="354.1" y="36.9">CMD</text>
<text x="369.3" y="40">EP</text>
<text x="373.9" y="38.6">G</text>
<text x="239" y="47.1">GND</text>
<text x="246.9" y="45.7">41</text>
<text x="350.6" y="42.2">5</text>
<text x="354.1" y="43.9">CLX</text>
<text x="368.6" y="43.6">CD</text>
<text x="373.9" y="42.2">CD</text>
<text x="386.3" y="45.5">SD_CD</text>
<text x="332.2" y="48.8">SD_DAT0</text>
<text x="332.2" y="52.3">SD_DAT1</text>
<text x="350.6" y="49.2">7</text>
<text x="350.6" y="52.7">8</text>
<text x="354.1" y="51">DAT0</text>
<text x="177.1" y="57.5">EN</text>
<text x="191.8" y="54.5">2</text>
<text x="191.8" y="58">3</text>
<text x="195.3" y="56.3">3V3</text>
<text x="195.3" y="59.8">EN</text>
<text x="239.8" y="59.8">IO2</text>
<text x="239.8" y="56.3">IO1</text>
<text x="247.1" y="58">38 SC_LED_EN</text>
<text x="247.1" y="54.5">39</text>
<text x="354.1" y="54.5">DAT1</text>
<text x="169.9" y="64.6">BT_3</text>
<text x="169.9" y="61.1">BT_4</text>
<text x="191.8" y="61.6">4</text>
<text x="191.8" y="65.1">5</text>
<text x="195.3" y="63.3">IO4</text>
<text x="237" y="63.3">TXD0</text>
<text x="247.1" y="65.1">36</text>
<text x="247.1" y="61.6">37</text>
<text x="256.1" y="61.4">ESP_LED</text>
<text x="262.8" y="65">TXD</text>
<text x="42.5" y="70.4">0</text>
<text x="169.9" y="68.2">SD_CLK</text>
<text x="169.9" y="71.7">SD_DAT0</text>
<text x="191.8" y="68.6">6</text>
<text x="195.3" y="66.9">IO5</text>
<text x="195.3" y="70.4">IO6</text>
<text x="236.8" y="66.9">RXD0</text>
<text x="237.8" y="70.4">IO42</text>
<text x="247.1" y="68.6">35</text>
<text x="262.6" y="68.5">RXD</text>
<text x="30.9" y="72.1">SHELL</text>
<text x="42.5" y="77.4">A9B4</text>
<text x="169.9" y="75.1">KB_TX</text>
<text x="191.8" y="72.1">7</text>
<text x="191.8" y="75.7">8</text>
<text x="195.3" y="73.9">IO7</text>
<text x="195.3" y="77.4">IO15</text>
<text x="237.8" y="77.4">IO40</text>
<text x="237.8" y="73.9">IO41</text>
<text x="247.1" y="75.7">33</text>
<text x="247.1" y="72.1">34</text>
<text x="254.2" y="72">SC_RESET</text>
<text x="255.8" y="75.5">SC_SCLK</text>
<text x="32.2" y="79.2">VBUS</text>
<text x="32.3" y="82.7">SBU2</text>
<text x="42.5" y="81">B8</text>
<text x="169.9" y="82.3">BT_1</text>
<text x="169.9" y="78.7">KB_LED_EN</text>
<text x="189.8" y="82.7">10</text>
<text x="191.8" y="79.2">9</text>
<text x="195.3" y="81">IO16</text>
<text x="237.8" y="81">IO39</text>
<text x="247.1" y="82.7">31</text>
<text x="247.1" y="79.2">32</text>
<text x="259.5" y="79.1">SC_DC</text>
<text x="260" y="82.6">SC_CS</text>
<text x="34.2" y="86.3">DN2</text>
<text x="34.7" y="89.8">DP2</text>
<text x="42.5" y="88">B6</text>
<text x="42.5" y="84.5">B7</text>
<text x="169.9" y="85.8">BT_2</text>
<text x="169.9" y="89.3">SD_DAT1</text>
<text x="189.8" y="86.3">11</text>
<text x="189.8" y="89.8">12</text>
<text x="195.3" y="84.5">IO17</text>
<text x="195.3" y="88">IO18</text>
<text x="237.8" y="88">IO37</text>
<text x="237.8" y="84.5">IO38</text>
<text x="247.1" y="89.8">29</text>
<text x="247.1" y="86.3">30</text>
<text x="256" y="86.1">SC_MOSI</text>
<text x="34.6" y="93.3">CC2</text>
<text x="42.5" y="95.1">A8</text>
<text x="42.5" y="91.5">B5</text>
<text x="189.8" y="93.3">13</text>
<text x="195.3" y="91.5">IO8</text>
<text x="195.3" y="95.1">IO19</text>
<text x="237.8" y="95.1">IO35</text>
<text x="237.8" y="91.5">IO36</text>
<text x="247.1" y="93.3">28</text>
<text x="365.7" y="91.5">3V3_EN</text>
<text x="32.3" y="96.8">SBU1</text>
<text x="34.2" y="100.4">DN1</text>
<text x="42.5" y="98.6">A7</text>
<text x="147.1" y="99.8">USB_DN_ESP</text>
<text x="189.8" y="96.8">14</text>
<text x="195.3" y="98.6">IO20</text>
<text x="239.8" y="98.6">IO0</text>
<text x="247.1" y="96.8">27</text>
<text x="260.7" y="100.3">BOOT</text>
<text x="34.6" y="107.4">CC1</text>
<text x="34.7" y="103.9">DP1</text>
<text x="42.5" y="105.7">A5</text>
<text x="42.5" y="102.1">A6</text>
<text x="77.1" y="102.1">USB_DN_ESP</text>
<text x="77.6" y="105.6">USB_DP_ESP</text>
<text x="147.1" y="103.4">USB_DP_ESP</text>
<text x="32.2" y="110.9">VBUS</text>
<text x="42.5" y="109.2">A9B4</text>
<text x="204.3" y="111.8" transform="rotate(-90 204.3 111.8)">IO3</text>
<text x="207.8" y="111.8" transform="rotate(-90 207.8 111.8)">IO46</text>
<text x="211.3" y="111.8" transform="rotate(-90 211.3 111.8)">IO9</text>
<text x="214.8" y="111.8" transform="rotate(-90 214.8 111.8)">IO10</text>
<text x="218.4" y="111.8" transform="rotate(-90 218.4 111.8)">IO11</text>
<text x="221.9" y="111.8" transform="rotate(-90 221.9 111.8)">IO12</text>
<text x="225.4" y="111.8" transform="rotate(-90 225.4 111.8)">IO13</text>
<text x="229" y="111.8" transform="rotate(-90 229 111.8)">IO14</text>
<text x="232.5" y="111.8" transform="rotate(-90 232.5 111.8)">IO21</text>
<text x="236" y="111.8" transform="rotate(-90 236 111.8)">IO47</text>
<text x="239.5" y="111.8" transform="rotate(-90 239.5 111.8)">IO48</text>
<text x="243.1" y="111.8" transform="rotate(-90 243.1 111.8)">IO45</text>
<text x="202.5" y="117.3" transform="rotate(-90 202.5 117.3)">15</text>
<text x="206" y="117.3" transform="rotate(-90 206 117.3)">16</text>
<text x="209.5" y="117.3" transform="rotate(-90 209.5 117.3)">17</text>
<text x="213.1" y="117.3" transform="rotate(-90 213.1 117.3)">18</text>
<text x="216.6" y="117.3" transform="rotate(-90 216.6 117.3)">19</text>
<text x="220.1" y="117.3" transform="rotate(-90 220.1 117.3)">20</text>
<text x="223.7" y="117.3" transform="rotate(-90 223.7 117.3)">21</text>
<text x="227.2" y="117.3" transform="rotate(-90 227.2 117.3)">22</text>
<text x="230.7" y="117.3" transform="rotate(-90 230.7 117.3)">23</text>
<text x="234.2" y="117.3" transform="rotate(-90 234.2 117.3)">24</text>
<text x="237.8" y="117.3" transform="rotate(-90 237.8 117.3)">25</text>
<text x="241.3" y="117.3" transform="rotate(-90 241.3 117.3)">26</text>
<text x="202" y="137.2" transform="rotate(-90 202 137.2)">BT_OK</text>
<text x="209.1" y="137.2" transform="rotate(-90 209.1 137.2)">SD_DAT2</text>
<text x="212.6" y="137.2" transform="rotate(-90 212.6 137.2)">SD_DAT3</text>
<text x="216.1" y="137.2" transform="rotate(-90 216.1 137.2)">SD_CMD</text>
<text x="219.7" y="137.2" transform="rotate(-90 219.7 137.2)">SD_CD</text>
<text x="205.6" y="144.3" transform="rotate(-90 205.6 144.3)">IO46</text>
<text x="223.2" y="144.3" transform="rotate(-90 223.2 144.3)">IO13</text>
<text x="226.7" y="144.3" transform="rotate(-90 226.7 144.3)">IO14</text>
<text x="230.3" y="144.3" transform="rotate(-90 230.3 144.3)">IO21</text>
<text x="233.8" y="144.3" transform="rotate(-90 233.8 144.3)">IO47</text>
<text x="237.3" y="144.3" transform="rotate(-90 237.3 144.3)">IO48</text>
<text x="240.8" y="144.3" transform="rotate(-90 240.8 144.3)">IO45</text>
<text x="370.2" y="147.9">RXD</text>
<text x="370.4" y="144.4">TXD</text>
<text x="226.1" y="165.5">ESP_LED</text>
<text x="131.7" y="178">3</text>
<text x="136.9" y="179.4">IN</text>
<text x="149.2" y="179.4">OUT</text>
<text x="159.1" y="178">4</text>
<text x="149.2" y="182.9">OUT</text>
<text x="159.1" y="181.5">2</text>
<text x="204.3" y="238.3" transform="rotate(-90 204.3 238.3)">8</text>
<text x="21.7" y="244.5">IO13</text>
<text x="70.5" y="244.9">IO45</text>
<text x="182.2" y="242.8">BT_4</text>
<text x="195.4" y="243.2">6</text>
<text x="198.9" y="245">6</text>
<text x="208.3" y="245">3</text>
<text x="211.8" y="243.2">3</text>
<text x="21.7" y="248.1">IO14</text>
<text x="21.7" y="251.6">IO21</text>
<text x="70.5" y="248.5">IO46</text>
<text x="70.5" y="252">IO47</text>
<text x="129.3" y="248.5">EN</text>
<text x="182.2" y="249.8">BT_3</text>
<text x="195.4" y="250.3">4</text>
<text x="195.4" y="246.8">5</text>
<text x="198.9" y="248.5">5</text>
<text x="208.3" y="248.5">2</text>
<text x="211.8" y="250.3">1</text>
<text x="211.8" y="246.8">2</text>
<text x="222.1" y="250.2">BT_OK</text>
<text x="225" y="246.6">BT_2</text>
<text x="70.5" y="255.5">IO48</text>
<text x="198.9" y="252.1">4</text>
<text x="204.3" y="258" transform="rotate(-90 204.3 258)">7</text>
<text x="208.3" y="252.1">1</text>
<text x="225" y="253.7">BT_1</text>
</g>
<g font-size="3.2" fill="#f00">
<text x="350.6" y="38.6">4</text>
<text x="354.1" y="40.4">VDD</text>
</g>
<g font-size="3.2">
<text x="350.6" y="45.7">6</text>
<text x="354.1" y="47.4">VSS</text>
<text x="191.8" y="51">1</text>
<text x="195.3" y="52.7">GND</text>
<text x="238.4" y="52.7">GND</text>
<text x="247.1" y="51">40</text>
<text x="33.7" y="75.7">GND</text>
<text x="42.5" y="73.9">B1A12</text>
<text x="306.7" y="89.4">3</text>
<text x="356.5" y="89.8">4</text>
<text x="306.7" y="93">2</text>
<text x="356.5" y="93.3">3</text>
<text x="306.7" y="96.5">1</text>
<text x="356.5" y="99.7">1</text>
<text x="356.5" y="96.8">2</text>
<text x="42.5" y="112.7">B1A12</text>
<text x="33.7" y="114.5">GND</text>
<text x="335.3" y="142.7">3</text>
<text x="335.3" y="139.2">4</text>
<text x="335.3" y="149">1</text>
<text x="335.3" y="146.2">2</text>
<text x="146" y="193" transform="rotate(-90 146 193)">1</text>
<text x="43" y="242.9">1</text>
<text x="53.7" y="242.9">2</text>
<text x="43" y="246.4">3</text>
<text x="43" y="249.9">5</text>
<text x="53.7" y="246.4">4</text>
<text x="53.7" y="249.9">6</text>
<text x="43" y="253.5">7</text>
<text x="53.7" y="253.5">8</text>
</g>
</svg>
